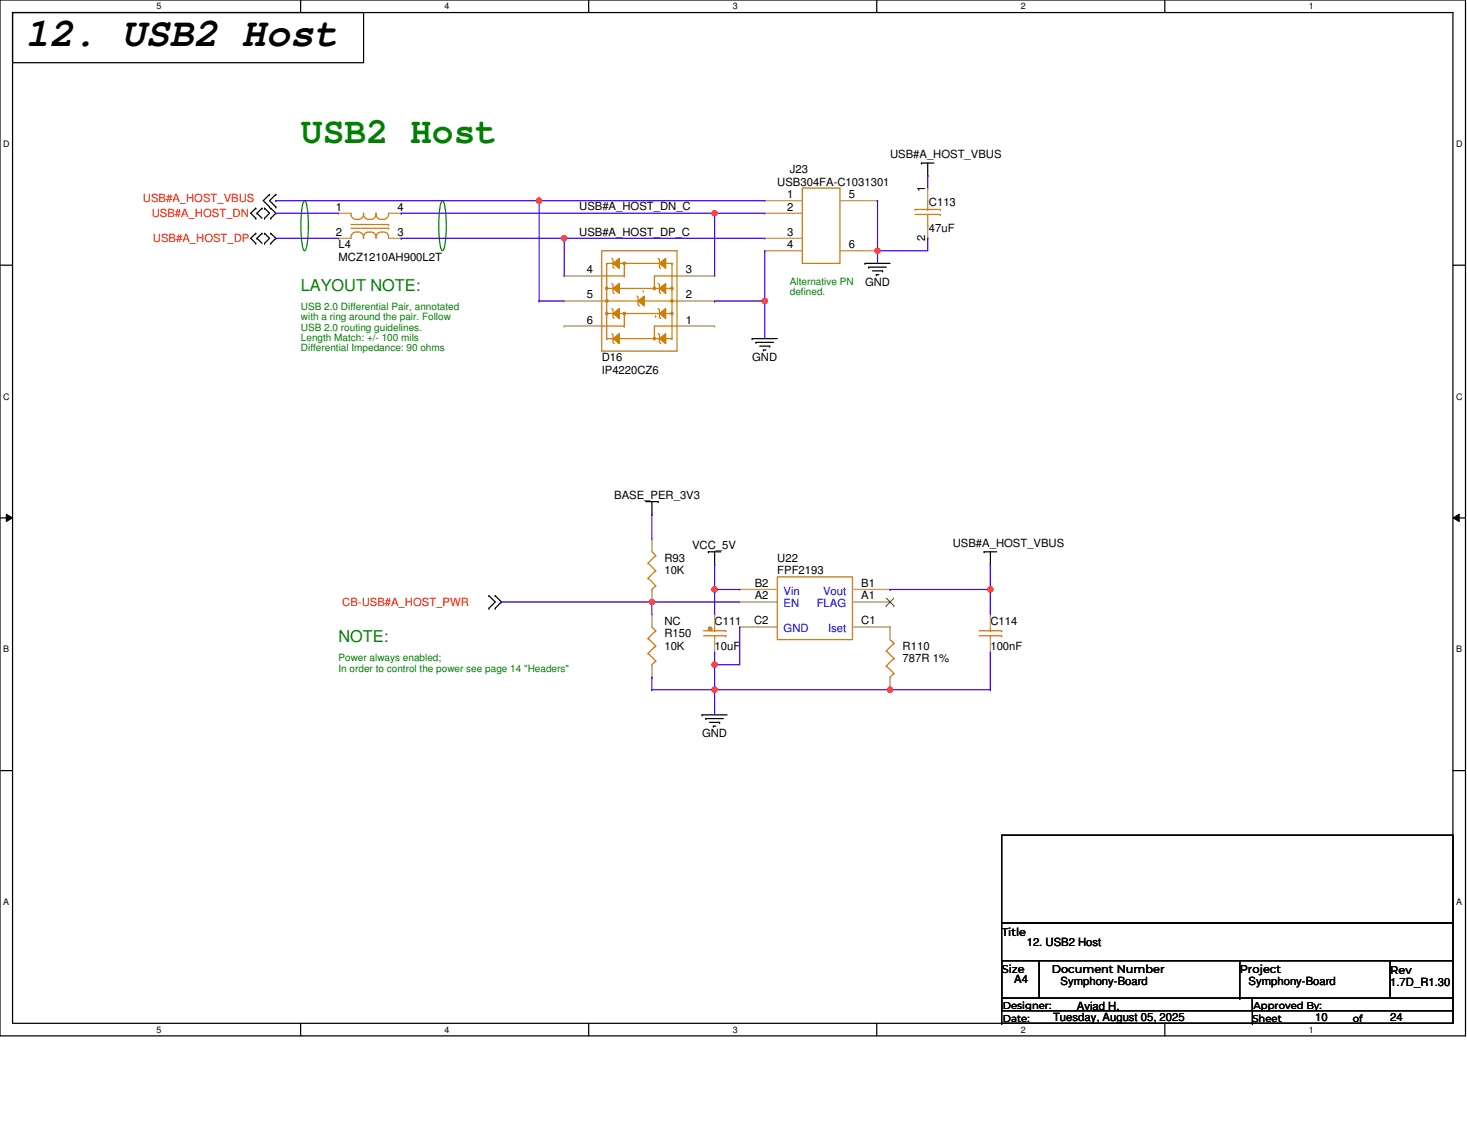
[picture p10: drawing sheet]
<svg xmlns="http://www.w3.org/2000/svg" width="279mm" height="216mm" viewBox="0 0 279 216" stroke-linecap="round" stroke-linejoin="round" font-family="sans-serif">
<path d="M0 0h279.1v197.2h-279.1zM2.4 2.4h274.3v192.4h-274.3z" fill="none" stroke="#000" stroke-width=".23"/>
<g fill="#fff">
<path d="M29.8 .2h1v1.9h-1z"/>
<path d="M29.8 195.1h1v1.9h-1z"/>
</g>
<path d="M57.3 0v2.4M57.3 194.8v2.4" fill="none" stroke="#000" stroke-width=".23"/>
<g fill="#fff">
<path d="M84.7 .2h.9v1.9h-.9z"/>
<path d="M84.7 195.1h.9v1.9h-.9z"/>
</g>
<path d="M112.1 0v2.4M112.1 194.8v2.4" fill="none" stroke="#000" stroke-width=".23"/>
<g fill="#fff">
<path d="M139.6 .2h.9v1.9h-.9z"/>
<path d="M139.6 195.1h.9v1.9h-.9z"/>
</g>
<path d="M167 0v2.4M167 194.8v2.4" fill="none" stroke="#000" stroke-width=".23"/>
<g fill="#fff">
<path d="M194.4 .2h1v1.9h-1z"/>
<path d="M194.4 195.1h1v1.9h-1z"/>
</g>
<path d="M221.8 0v2.4M221.8 194.8v2.4" fill="none" stroke="#000" stroke-width=".23"/>
<g fill="#fff">
<path d="M249.3 .2h.9v1.9h-.9z"/>
<path d="M249.3 195.1h.9v1.9h-.9z"/>
<path d="M.6 26.4h1.2v1.9h-1.2z"/>
<path d="M277.3 26.4h1.3v1.9h-1.3z"/>
<path d="M.6 74.5h1.2v1.9h-1.2z"/>
<path d="M277.3 74.5h1.3v1.9h-1.3z"/>
</g>
<path d="M0 50.5h2.4M276.7 50.5h2.4" fill="none" stroke="#000" stroke-width=".23"/>
<g fill="#fff">
<path d="M.6 122.7h1.1v1.9h-1.1z"/>
<path d="M277.3 122.7h1.2v1.9h-1.2z"/>
</g>
<path d="M0 98.6h2.4M276.7 98.6h2.4" fill="none" stroke="#000" stroke-width=".23"/>
<path d="M1.2 97.9l1.2 .7-1.2 .7zM276.7 98.6l1.2-.7v1.4z" fill="#000"/>
<path d="M1.2 97.9l1.2 .7-1.2 .7zM276.7 98.6l1.2-.7v1.4z" fill="none" stroke="#000" stroke-width=".19"/>
<g fill="#fff">
<path d="M.6 170.8h1.2v1.9h-1.2z"/>
<path d="M277.3 170.8h1.2v1.9h-1.2z"/>
</g>
<g fill="none" stroke="#000" stroke-width=".23">
<path d="M2.4 2.4h66.8v9.5h-66.8zM48.7 39.6h.1M48.7 39.6l-.9 1 .9 1M49.9 39.6h.1M49.9 39.6l-1 1M50.4 39.6h.1M50.4 39.6l.9 1-.9 1M51.3 39.4h.1M51.3 37h.1M51.3 37l-1.2 1.2 1.2 1.2M51.6 39.6h.1M51.6 39.6l.9 1-.9 1"/>
<path d="M52.5 37h.1M52.5 39.4h.1M52.5 37l-1.2 1.2 1.2 1.2M175.5 31h.1M175.5 31h2.4M176.7 33.4h.1M176.7 31v2.4M48.7 41.6h.1M48.7 46.3h.1M48.7 44.4h.1M48.7 44.4l-.9 1 .9 .9M48.9 40.6h.1"/>
<path d="M48.9 45.4h.1M48.9 40.6l1 1M48.9 45.4l1 .9M49.9 44.4h.1M49.9 44.4l-1 1M50.4 41.6h.1M50.4 44.4h.1M50.4 46.3h.1M50.4 44.4l.9 1-.9 .9M51.6 41.6h.1M51.6 44.4h.1M51.6 46.3h.1"/>
<path d="M51.6 44.4l.9 1-.9 .9M164.8 50.1h.1M164.8 50.1h4.7M165.5 50.9h.1M165.5 50.9h3.3M166.2 51.6h1.9M166.9 52.3h.1M166.9 52.3h.5M168.1 51.6h.1M143.3 64.5h.1M143.3 64.5h4.7M144 65.2h.1"/>
<path d="M144 65.2h3.3M144.7 65.9h1.9M145.4 66.6h.1M145.4 66.6h.5M146.6 65.9h.1M123 95.5h2.3M124.2 97.9h.1M124.2 95.5v2.4M125.3 95.5h.1M93.1 115.8h.1M93.1 113.4h.1M93.1 113.4l1.2 1.2-1.2 1.2"/>
<path d="M94.3 113.4h.1M94.3 115.8h.1M94.3 113.4l1.2 1.2-1.2 1.2M134.9 105.1h.1M134.9 105.1h2.4M136.1 107.4h.1M136.1 105.1v2.3M187.4 105.1h.1M187.4 105.1h2.4M188.6 107.4h.1M188.6 105.1v2.3M133.7 136.1h.1"/>
<path d="M133.7 136.1h4.8M134.4 136.8h.1M134.4 136.8h3.4M135.1 137.5h2M135.9 138.2h.1M135.9 138.2h.4M137.1 137.5h.1M0 146.7h2.4M190.8 159h85.9v16.7h-85.9zM276.7 146.7h2.4M190.8 175.7h85.9v7.2h-85.9zM190.8 182.9h7.1v7.2h-7.1z"/>
<path d="M190.8 190.1h47.7v2.3h-47.7zM190.8 194.8h.1M190.8 194.8h47.7M190.8 182.9v11.9M197.9 182.9h66.9v7.2h-66.9zM236.1 190.1h.1M236.1 182.9v7.2M238.5 190.1h38.2v4.7h-38.2zM238.5 194.8h.1M238.5 192.4h38.2M264.8 182.9h11.9v7.2h-11.9zM276.7 192.4h.1"/>
</g>
<path d="M57.9 38.3l.1-.1a6.2 6.2 0 0 1 .7 3.7l-.1 4.1a2.47 2.47 0 0 1-.6 1.7 2.43 2.43 0 0 1-.5-1.7 21.3 21.3 0 0 1 .4-7.7zM84.1 38.3l.2-.1a6.1 6.1 0 0 1 .7 3.7l-.2 4.1a2.48 2.48 0 0 1-.5 1.7 6.2 6.2 0 0 1-.7-3.6v-3.2l.2-1.6z" fill="none" stroke="#008000" stroke-width=".23"/>
<g fill="none" stroke="#cc8006" stroke-width=".23">
<path d="M174.3 39.9h.1M174.3 39.9h4.8M176.7 39.9h.1M176.7 38.2v1.7M179.1 39.9h.1M66.9 43.5h7.1M66.9 42.7h7.1M66.9 40.6a1.08 1.08 0 0 0 1.4 1.2 .95 .95 0 0 0 .9-1.2M66.9 45.4a1.08 1.08 0 0 1 1.4-1.2 .95 .95 0 0 1 .9 1.2M69.3 40.6a1.08 1.08 0 0 0 1.4 1.2 .95 .95 0 0 0 .9-1.2M69.3 45.4a1.08 1.08 0 0 1 1.4-1.2 .95 .95 0 0 1 .9 1.2M71.6 40.6a1.08 1.08 0 0 0 1.5 1.2 .95 .95 0 0 0 .9-1.2"/>
<path d="M71.6 45.4a1.08 1.08 0 0 1 1.5-1.2 .95 .95 0 0 1 .9 1.2M74 43.5h.1M74 42.7h.1M174.3 40.8h4.8M176.7 43h.1M176.7 40.8v2.2M179.1 40.8h.1M124.2 119.4l.7 .7M123.4 121.5h.1M123.4 124.4h.1M123.4 121.5l1.5 1.5M123.4 124.4l1.5 1.4"/>
<path d="M124.2 126.5h.1M124.9 120.1h.1M124.9 123h.1M124.9 125.8h.1M124.9 120.1l-1.5 1.4M124.9 123l-1.5 1.4M124.9 125.8l-.7 .7M134 121.1h4.2M134 120.1h4.2M136.1 121.1h.1M136.1 121.1v.7M138.2 121.1h.1"/>
<path d="M138.2 120.1h.1"/>
</g>
<g fill="none" stroke="#a84" stroke-width=".23">
<path d="M176.7 35.8h.1M176.7 35.8v2.4M64.5 40.6h.1M64.5 45.4h.1M64.5 40.6h2.4M64.5 45.4h2.4M74 40.6h2.4M74 45.4h2.4M76.4 40.6h.1M76.4 45.4h.1M176.7 45.4h.1M176.7 43v2.4"/>
<path d="M124.2 117h.1M124.2 117v2.4M124.2 128.9h.1M124.2 126.5v2.4"/>
</g>
<circle cx="135.3" cy="119.7" r=".35" fill="#cc8006"/>
<g fill="none" stroke="#cc8006" stroke-width=".23">
<path d="M114.6 47.8h14.3v19.1h-14.3zM122.5 55.4h.1M124.9 60.2h.1M123.4 107.2h.1M123.4 110.1h.1M123.4 107.2l1.5 1.4M123.4 110.1l1.5 1.4M124.2 112.2h.1M124.2 105.1l.7 .7M124.9 105.8h.1M124.9 108.6h.1M124.9 111.5h.1"/>
<path d="M124.9 105.8l-1.5 1.4M124.9 108.6l-1.5 1.5M124.9 111.5l-.7 .7M136.1 119.4v.7M188.6 119.4v.7M136.1 120.1h.1M168.8 126.8h.1M168.8 123.9h.1M168.8 123.9l1.4 1.4M168.8 126.8l1.4 1.4M169.5 128.9h.1M169.5 121.8l.7 .7"/>
<path d="M170.2 122.5h.1M170.2 125.3h.1M170.2 128.2h.1M170.2 125.3l-1.4 1.5M170.2 128.2l-.7 .7M170.2 122.5l-1.4 1.4M186.5 121.1h4.3M186.5 120.1h4.3M188.6 121.1h.1M188.6 120.1h.1M188.6 121.1v.7M190.8 121.1h.1"/>
<path d="M190.8 120.1h.1"/>
<circle cx="135.3" cy="119.7" r=".35"/>
</g>
<g fill="none" stroke="#a84" stroke-width=".23">
<path d="M124.2 102.7h.1M124.2 114.6h.1M124.2 102.7v2.4M124.2 112.2v2.4M136.1 117h.1M136.1 117v2.4M169.5 119.4h.1M169.5 119.4v2.4M188.6 117h.1M188.6 117v2.4M136.1 124.2h.1M136.1 121.8v2.4"/>
<path d="M169.5 131.3h.1M169.5 128.9v2.4M188.6 124.2h.1M188.6 121.8v2.4"/>
</g>
<path d="M116.8 50.1l1.2-.9v1.9z" fill-rule="evenodd" fill="#cc8006"/>
<path d="M116.5 49.2l.3 .2v1.5l.2 .2M116.8 50.1l1.2-.9v1.9zM125.3 49.2l.3 .2v1.5l.2 .2" fill="none" stroke="#cc8006" stroke-width=".23"/>
<path d="M125.6 50.1l1.2-.9v1.9z" fill-rule="evenodd" fill="#cc8006"/>
<path d="M121.3 56.4l.2 .2v1.4l.3 .3M125.6 50.1l1.2-.9v1.9z" fill="none" stroke="#cc8006" stroke-width=".23"/>
<path d="M121.5 57.3l1.2-.9v1.9z" fill-rule="evenodd" fill="#cc8006"/>
<path d="M114.6 57.3h14.3M116.5 54l.3 .2v1.4l.2 .3M121.5 57.3l1.2-.9v1.9zM125.3 54l.3 .2v1.4l.2 .3M128.9 57.3h.1" fill="none" stroke="#cc8006" stroke-width=".23"/>
<path d="M125.6 54.9l1.2-.9v1.9z" fill-rule="evenodd" fill="#cc8006"/>
<path d="M125.6 54.9l1.2-.9v1.9z" fill="none" stroke="#cc8006" stroke-width=".23"/>
<path d="M116.8 54.9l1.2-.9v1.9z" fill-rule="evenodd" fill="#cc8006"/>
<path d="M116.8 54.9l1.2-.9v1.9z" fill="none" stroke="#cc8006" stroke-width=".23"/>
<path d="M116.8 64.5l1.2-1v1.9z" fill-rule="evenodd" fill="#cc8006"/>
<path d="M116.5 58.7l.3 .3v1.4l.2 .3M116.8 64.5l1.2-1v1.9z" fill="none" stroke="#cc8006" stroke-width=".23"/>
<path d="M125.6 64.5l1.2-1v1.9z" fill-rule="evenodd" fill="#cc8006"/>
<path d="M125.3 58.7l.3 .3v1.4l.2 .3M116.5 63.5l.3 .3v1.4l.2 .2M125.3 63.5l.3 .3v1.4l.2 .2M125.6 64.5l1.2-1v1.9z" fill="none" stroke="#cc8006" stroke-width=".23"/>
<path d="M125.6 59.7l1.2-1v2z" fill-rule="evenodd" fill="#cc8006"/>
<path d="M125.6 59.7l1.2-1v2z" fill="none" stroke="#cc8006" stroke-width=".23"/>
<path d="M116.8 59.7l1.2-1v2z" fill-rule="evenodd" fill="#cc8006"/>
<g fill="none" stroke="#cc8006" stroke-width=".23">
<path d="M114.6 52.5h4.3M115.6 50.1h.1M115.6 50.1v14.4M115.6 50.1h1.2M115.6 54.9h12.4M115.6 59.7h12.4M116.8 59.7l1.2-1v2zM116.8 50.1h.1M117.2 50.1h10.8M118.9 59.7h.1M118.9 50.1h.1M118.9 52.5h.1"/>
<path d="M118.9 50.1v2.4M118.9 59.7v2.4M124.6 52.5h.1M124.6 54.9h.1M124.6 52.5v2.4M124.6 52.5h4.3M128 54.9h.1M128 50.1h.1M128 59.7h.1M128 50.1v14.4M114.6 62.1h4.3M115.6 64.5h.1"/>
<path d="M115.6 64.5h1.2M117 64.5h.1M117 64.5h11M118.9 62.1h.1M124.6 62.1h.1M124.6 64.5h.1M124.6 62.1h4.3M124.6 62.1v2.4M128 64.5h.1"/>
</g>
<circle cx="118.9" cy="59.7" r=".23" fill="#cc8006"/>
<circle cx="118.9" cy="59.7" r=".23" fill="none" stroke="#cc8006" stroke-width=".23"/>
<circle cx="124.6" cy="64.5" r=".23" fill="#cc8006"/>
<circle cx="124.6" cy="64.5" r=".23" fill="none" stroke="#cc8006" stroke-width=".23"/>
<circle cx="128" cy="57.3" r=".23" fill="#cc8006"/>
<circle cx="128" cy="57.3" r=".23" fill="none" stroke="#cc8006" stroke-width=".23"/>
<circle cx="115.6" cy="57.3" r=".23" fill="#cc8006"/>
<circle cx="115.6" cy="57.3" r=".23" fill="none" stroke="#cc8006" stroke-width=".23"/>
<circle cx="115.6" cy="59.7" r=".23" fill="#cc8006"/>
<circle cx="115.6" cy="59.7" r=".23" fill="none" stroke="#cc8006" stroke-width=".23"/>
<circle cx="128" cy="59.7" r=".23" fill="#cc8006"/>
<circle cx="128" cy="59.7" r=".23" fill="none" stroke="#cc8006" stroke-width=".23"/>
<circle cx="128" cy="54.9" r=".23" fill="#cc8006"/>
<circle cx="128" cy="54.9" r=".23" fill="none" stroke="#cc8006" stroke-width=".23"/>
<circle cx="115.6" cy="54.9" r=".23" fill="#cc8006"/>
<circle cx="115.6" cy="54.9" r=".23" fill="none" stroke="#cc8006" stroke-width=".23"/>
<circle cx="124.6" cy="54.9" r=".23" fill="#cc8006"/>
<circle cx="124.6" cy="54.9" r=".23" fill="none" stroke="#cc8006" stroke-width=".23"/>
<circle cx="118.9" cy="50.1" r=".24" fill="#cc8006"/>
<g fill="none" stroke="#cc8006" stroke-width=".23">
<path d="M152.8 35.8h7.2v14.3h-7.2zM148 109.8h14.4v12h-14.4z"/>
<circle cx="118.9" cy="50.1" r=".24"/>
</g>
<g fill="none" stroke="#a84" stroke-width=".23">
<path d="M145.6 38.2h.1M145.6 38.2h7.2M160 38.2h7.1M167.1 38.2h.1M107.4 52.5h.1M107.4 57.3h.1M107.4 52.5h7.2M107.4 57.3h7.2M128.9 52.5h7.2M128.9 57.3h7.2M136.1 57.3h.1M136.1 52.5h.1"/>
<path d="M145.6 40.6h.1M145.6 45.4h.1M145.6 47.8h.1M145.6 40.6h7.2M145.6 45.4h7.2M145.6 47.8h7.2M160 47.8h7.1M167.1 47.8h.1M107.4 62.1h.1M107.4 62.1h7.2M128.9 62.1h7.2M136.1 62.1h.1"/>
<path d="M140.9 114.6h.1M140.9 112.2h.1M140.9 119.4h.1M140.9 114.6h7.1M140.9 112.2h7.1M140.9 119.4h7.1M162.4 114.6h7.1M162.4 112.2h7.1M162.4 119.4h7.1M169.5 114.6h.1M169.5 112.2h.1M169.5 119.4h.1"/>
</g>
<path d="M168.8 115.3h.1M168.8 113.9l1.5 1.4M170.2 113.9l-1.4 1.4M170.3 115.3h.1" fill="none" stroke="#804000" stroke-width=".19"/>
<path d="M102.7 38.2h.1M102.7 38.2v19.1M102.7 38.2h42.9" fill="none" stroke="#4200ff" stroke-width=".23"/>
<circle cx="102.7" cy="38.2" r=".47" fill="#f00"/>
<circle cx="102.7" cy="38.2" r=".47" fill="none" stroke="#f00" stroke-width=".23"/>
<path d="M167.1 38.2h.1M167.1 38.2v9.6M52.5 40.6h.1M52.5 40.6h12M76.4 40.6h.1M76.4 40.6h69.2M136.1 40.6h.1M136.1 40.6v11.9" fill="none" stroke="#4200ff" stroke-width=".23"/>
<circle cx="136.1" cy="40.6" r=".48" fill="#f00"/>
<circle cx="136.1" cy="40.6" r=".48" fill="none" stroke="#f00" stroke-width=".23"/>
<path d="M52.5 45.4h.1M52.5 45.4h12M76.4 45.4h.1M76.4 45.4h69.2M107.4 45.4h.1" fill="none" stroke="#4200ff" stroke-width=".23"/>
<circle cx="107.4" cy="45.4" r=".47" fill="#f00"/>
<circle cx="107.4" cy="45.4" r=".47" fill="none" stroke="#f00" stroke-width=".23"/>
<path d="M107.4 45.4h.1M107.4 45.4v7.1M145.6 47.8h.1M145.6 47.8v9.5M167.1 47.8h.1M176.7 45.4h.1M176.7 45.4v2.4h-9.6" fill="none" stroke="#4200ff" stroke-width=".23"/>
<circle cx="167.1" cy="47.8" r=".48" fill="#f00"/>
<circle cx="167.1" cy="47.8" r=".48" fill="none" stroke="#f00" stroke-width=".23"/>
<path d="M102.7 57.3h.1M102.7 57.3h4.7M136.1 57.3h.1M136.1 57.3h9.5M167.1 47.8h.1M167.1 47.8v2.3" fill="none" stroke="#4200ff" stroke-width=".23"/>
<circle cx="145.6" cy="57.3" r=".47" fill="#f00"/>
<circle cx="145.6" cy="57.3" r=".47" fill="none" stroke="#f00" stroke-width=".23"/>
<path d="M145.6 57.3h.1M145.6 57.3v7.2M136.1 107.4h.1M136.1 107.4v4.8" fill="none" stroke="#4200ff" stroke-width=".23"/>
<circle cx="136.1" cy="112.2" r=".48" fill="#f00"/>
<circle cx="136.1" cy="112.2" r=".48" fill="none" stroke="#f00" stroke-width=".23"/>
<path d="M136.1 112.2h.1M136.1 112.2h4.8M136.1 112.2v4.8M169.5 112.2h.1M188.6 107.4h.1M188.6 107.4v4.8h-19.1" fill="none" stroke="#4200ff" stroke-width=".23"/>
<circle cx="188.6" cy="112.2" r=".48" fill="#f00"/>
<circle cx="188.6" cy="112.2" r=".48" fill="none" stroke="#f00" stroke-width=".23"/>
<path d="M140.9 119.4h.1M140.9 119.4v7.1h-4.8M188.6 112.2h.1M188.6 112.2v4.8M136.1 126.5h.1M136.1 124.2v2.3" fill="none" stroke="#4200ff" stroke-width=".23"/>
<circle cx="136.1" cy="126.5" r=".47" fill="#f00"/>
<circle cx="136.1" cy="126.5" r=".47" fill="none" stroke="#f00" stroke-width=".23"/>
<path d="M136.1 131.3h.1M136.1 131.3v4.8M136.1 131.3h33.4M169.5 131.3h.1M188.6 124.2h.1M188.6 124.2v7.1" fill="none" stroke="#4200ff" stroke-width=".23"/>
<circle cx="136.1" cy="131.3" r=".48" fill="#f00"/>
<circle cx="136.1" cy="131.3" r=".48" fill="none" stroke="#f00" stroke-width=".23"/>
<circle cx="169.5" cy="131.3" r=".48" fill="#f00"/>
<circle cx="169.5" cy="131.3" r=".48" fill="none" stroke="#f00" stroke-width=".23"/>
<g fill="none" stroke="#4200ff" stroke-width=".23">
<path d="M52.5 38.2h.1M52.5 38.2h50.2M176.7 33.4h.1M176.7 33.4v2.4M124.2 97.9h.1M124.2 97.9v4.8M95.5 114.6h.1M95.5 114.6h45.4M124.2 114.6h.1M124.2 114.6v2.4M124.2 131.3h.1M124.2 128.9h.1"/>
<path d="M124.2 128.9v2.4M124.2 131.3h11.9M136.1 131.3h.1M136.1 126.5v4.8"/>
</g>
<circle cx="124.2" cy="114.6" r=".47" fill="#f00"/>
<circle cx="124.2" cy="114.6" r=".47" fill="none" stroke="#f00" stroke-width=".23"/>
<path d="M169.5 131.3h19.1M188.6 131.3h.1" fill="none" stroke="#4200ff" stroke-width=".23"/>
<circle cx="102.7" cy="38.2" r=".47" fill="#f00"/>
<circle cx="102.7" cy="38.2" r=".47" fill="none" stroke="#f00" stroke-width=".23"/>
<circle cx="136.1" cy="40.6" r=".48" fill="#f00"/>
<circle cx="136.1" cy="40.6" r=".48" fill="none" stroke="#f00" stroke-width=".23"/>
<circle cx="107.4" cy="45.4" r=".47" fill="#f00"/>
<circle cx="107.4" cy="45.4" r=".47" fill="none" stroke="#f00" stroke-width=".23"/>
<circle cx="167.1" cy="47.8" r=".48" fill="#f00"/>
<circle cx="167.1" cy="47.8" r=".48" fill="none" stroke="#f00" stroke-width=".23"/>
<circle cx="145.6" cy="57.3" r=".47" fill="#f00"/>
<circle cx="145.6" cy="57.3" r=".47" fill="none" stroke="#f00" stroke-width=".23"/>
<circle cx="136.1" cy="112.2" r=".48" fill="#f00"/>
<circle cx="136.1" cy="112.2" r=".48" fill="none" stroke="#f00" stroke-width=".23"/>
<circle cx="188.6" cy="112.2" r=".48" fill="#f00"/>
<circle cx="188.6" cy="112.2" r=".48" fill="none" stroke="#f00" stroke-width=".23"/>
<circle cx="136.1" cy="126.5" r=".47" fill="#f00"/>
<circle cx="136.1" cy="126.5" r=".47" fill="none" stroke="#f00" stroke-width=".23"/>
<circle cx="136.1" cy="131.3" r=".48" fill="#f00"/>
<circle cx="136.1" cy="131.3" r=".48" fill="none" stroke="#f00" stroke-width=".23"/>
<circle cx="169.5" cy="131.3" r=".48" fill="#f00"/>
<circle cx="169.5" cy="131.3" r=".48" fill="none" stroke="#f00" stroke-width=".23"/>
<circle cx="124.2" cy="114.6" r=".47" fill="#f00"/>
<circle cx="124.2" cy="114.6" r=".47" fill="none" stroke="#f00" stroke-width=".23"/>
<text font-size="7.6" x="4.8" y="8.7">12. USB2 Host</text>
<text font-size="6.9" fill="#008000" x="57.3" y="27.3">USB2 Host</text>
<g font-size="3.1" fill="#008000">
<text x="57.3" y="55.3">LAYOUT NOTE:</text>
<text x="64.5" y="122.2">NOTE:</text>
</g>
<g font-size="2.1">
<text x="148" y="35.4">USB304FA-C1031301</text>
<text x="150.4" y="33">J23</text>
<text x="169.5" y="30.1">USB#A_HOST_VBUS</text>
<text x="64" y="40.1">1</text>
<text x="75.7" y="40.1">4</text>
<text x="110.3" y="40.1">USB#A_HOST_DN_C</text>
<text x="149.9" y="37.7">1</text>
<text x="149.9" y="40.1">2</text>
<text x="161.6" y="37.7">5</text>
<text x="176.2" y="36.5" transform="rotate(-90 176.2 36.5)">1</text>
<text x="176.9" y="39.2">C113</text>
<text x="64" y="44.9">2</text>
<text x="64.5" y="47.3">L4</text>
<text x="75.7" y="44.9">3</text>
<text x="110.3" y="44.8">USB#A_HOST_DP_C</text>
<text x="149.9" y="44.9">3</text>
<text x="149.9" y="47.3">4</text>
<text x="161.6" y="47.3">6</text>
<text x="176.2" y="45.8" transform="rotate(-90 176.2 45.8)">2</text>
<text x="176.9" y="44.2">47uF</text>
<text x="64.5" y="49.7">MCZ1210AH900L2T</text>
<text x="111.7" y="52">4</text>
<text x="130.6" y="52">3</text>
<text x="111.7" y="56.8">5</text>
<text x="130.6" y="56.8">2</text>
<text x="164.8" y="54.5">GND</text>
<text x="111.7" y="61.6">6</text>
<text x="130.6" y="61.6">1</text>
<text x="114.6" y="68.8">D16</text>
<text x="114.6" y="71.2">IP4220CZ6</text>
<text x="143.3" y="68.8">GND</text>
<text x="117" y="95">BASE_PER_3V3</text>
<text x="126.5" y="107">R93</text>
<text x="131.8" y="104.6">VCC_5V</text>
<text x="148" y="107">U22</text>
<text x="181.5" y="104.1">USB#A_HOST_VBUS</text>
<text x="126.5" y="109.4">10K</text>
<text x="143.7" y="111.7">B2</text>
<text x="148" y="109.4">FPF2193</text>
<text x="164" y="111.7">B1</text>
<text x="126.5" y="118.9">NC</text>
<text x="136.1" y="118.9">C111</text>
<text x="143.6" y="118.9">C2</text>
<text x="143.7" y="114.1">A2</text>
<text x="164" y="114.1">A1</text>
<text x="164" y="118.9">C1</text>
<text x="188.6" y="118.9">C114</text>
<text x="126.5" y="121.3">R150</text>
<text x="126.5" y="123.7">10K</text>
<text x="136.1" y="123.7">10uF</text>
<text x="171.9" y="123.7">R110</text>
<text x="188.6" y="123.7">100nF</text>
<text x="171.9" y="126.1">787R 1%</text>
<text x="133.7" y="140.4">GND</text>
<text x="190.8" y="178.1">Title</text>
<text x="190.8" y="185.3">Size</text>
<text x="195.5" y="180">12. USB2 Host</text>
<text x="200.3" y="185.3">Document Number</text>
<text x="236.1" y="185.3">Project</text>
<text x="264.8" y="185.5">Rev</text>
<text x="193.2" y="187.2">A4</text>
<text x="202" y="187.5">Symphony-Board</text>
<text x="237.8" y="187.5">Symphony-Board</text>
<text x="264.8" y="187.7">1.7D_R1.30</text>
<text x="200.6" y="194.4">Tuesday, August 05, 2025</text>
<text x="205.1" y="192.2">Aviad H.</text>
<text x="250.5" y="194.4">10</text>
<text x="264.8" y="194.4">24</text>
</g>
<g font-size="2.1" fill="#f00">
<text x="27.2" y="38.5">USB#A_HOST_VBUS</text>
<text x="28.9" y="41.3">USB#A_HOST_DN</text>
<text x="29.1" y="46.1">USB#A_HOST_DP</text>
<text x="65.2" y="115.3">CB-USB#A_HOST_PWR</text>
</g>
<g font-size="2.1" fill="#00c">
<text x="149.2" y="113.2">Vin</text>
<text x="156.7" y="113.2">Vout</text>
<text x="149.2" y="115.6">EN</text>
<text x="155.6" y="115.6">FLAG</text>
<text x="149.2" y="120.3">GND</text>
<text x="157.7" y="120.3">Iset</text>
</g>
<g font-size="1.9" fill="#008000">
<text x="57.3" y="59">USB 2.0 Differential Pair, annotated</text>
<text x="150.4" y="54.3">Alternative PN</text>
<text x="150.4" y="56.2">defined.</text>
<text x="57.3" y="61">with a ring around the pair. Follow</text>
<text x="57.3" y="63">USB 2.0 routing guidelines.</text>
<text x="57.3" y="64.9">Length Match: +/- 100 mils</text>
<text x="57.3" y="66.9">Differential Impedance: 90 ohms</text>
<text x="64.5" y="125.9">Power always enabled;</text>
<text x="64.5" y="127.8">In order to control the power see page 14 &quot;Headers&quot;</text>
</g>
<g font-size="1.9">
<text x="191" y="192.2">Designer:</text>
<text x="191" y="194.6">Date:</text>
<text x="238.5" y="194.6">Sheet</text>
<text x="238.8" y="192.2">Approved By:</text>
<text x="257.6" y="194.6">of</text>
</g>
<g font-size="1.7">
<text x="29.8" y="1.8">5</text>
<text x="84.7" y="1.8">4</text>
<text x="139.6" y="1.8">3</text>
<text x="194.4" y="1.8">2</text>
<text x="249.3" y="1.8">1</text>
<text x=".6" y="28">D</text>
<text x="277.3" y="28">D</text>
<text x=".6" y="76.1">C</text>
<text x="277.3" y="76.1">C</text>
<text x=".6" y="124.2">B</text>
<text x="277.3" y="124.2">B</text>
<text x=".6" y="172.3">A</text>
<text x="277.3" y="172.3">A</text>
<text x="29.8" y="196.6">5</text>
<text x="84.7" y="196.6">4</text>
<text x="139.6" y="196.6">3</text>
<text x="194.4" y="196.6">2</text>
<text x="249.3" y="196.6">1</text>
</g>
</svg>
